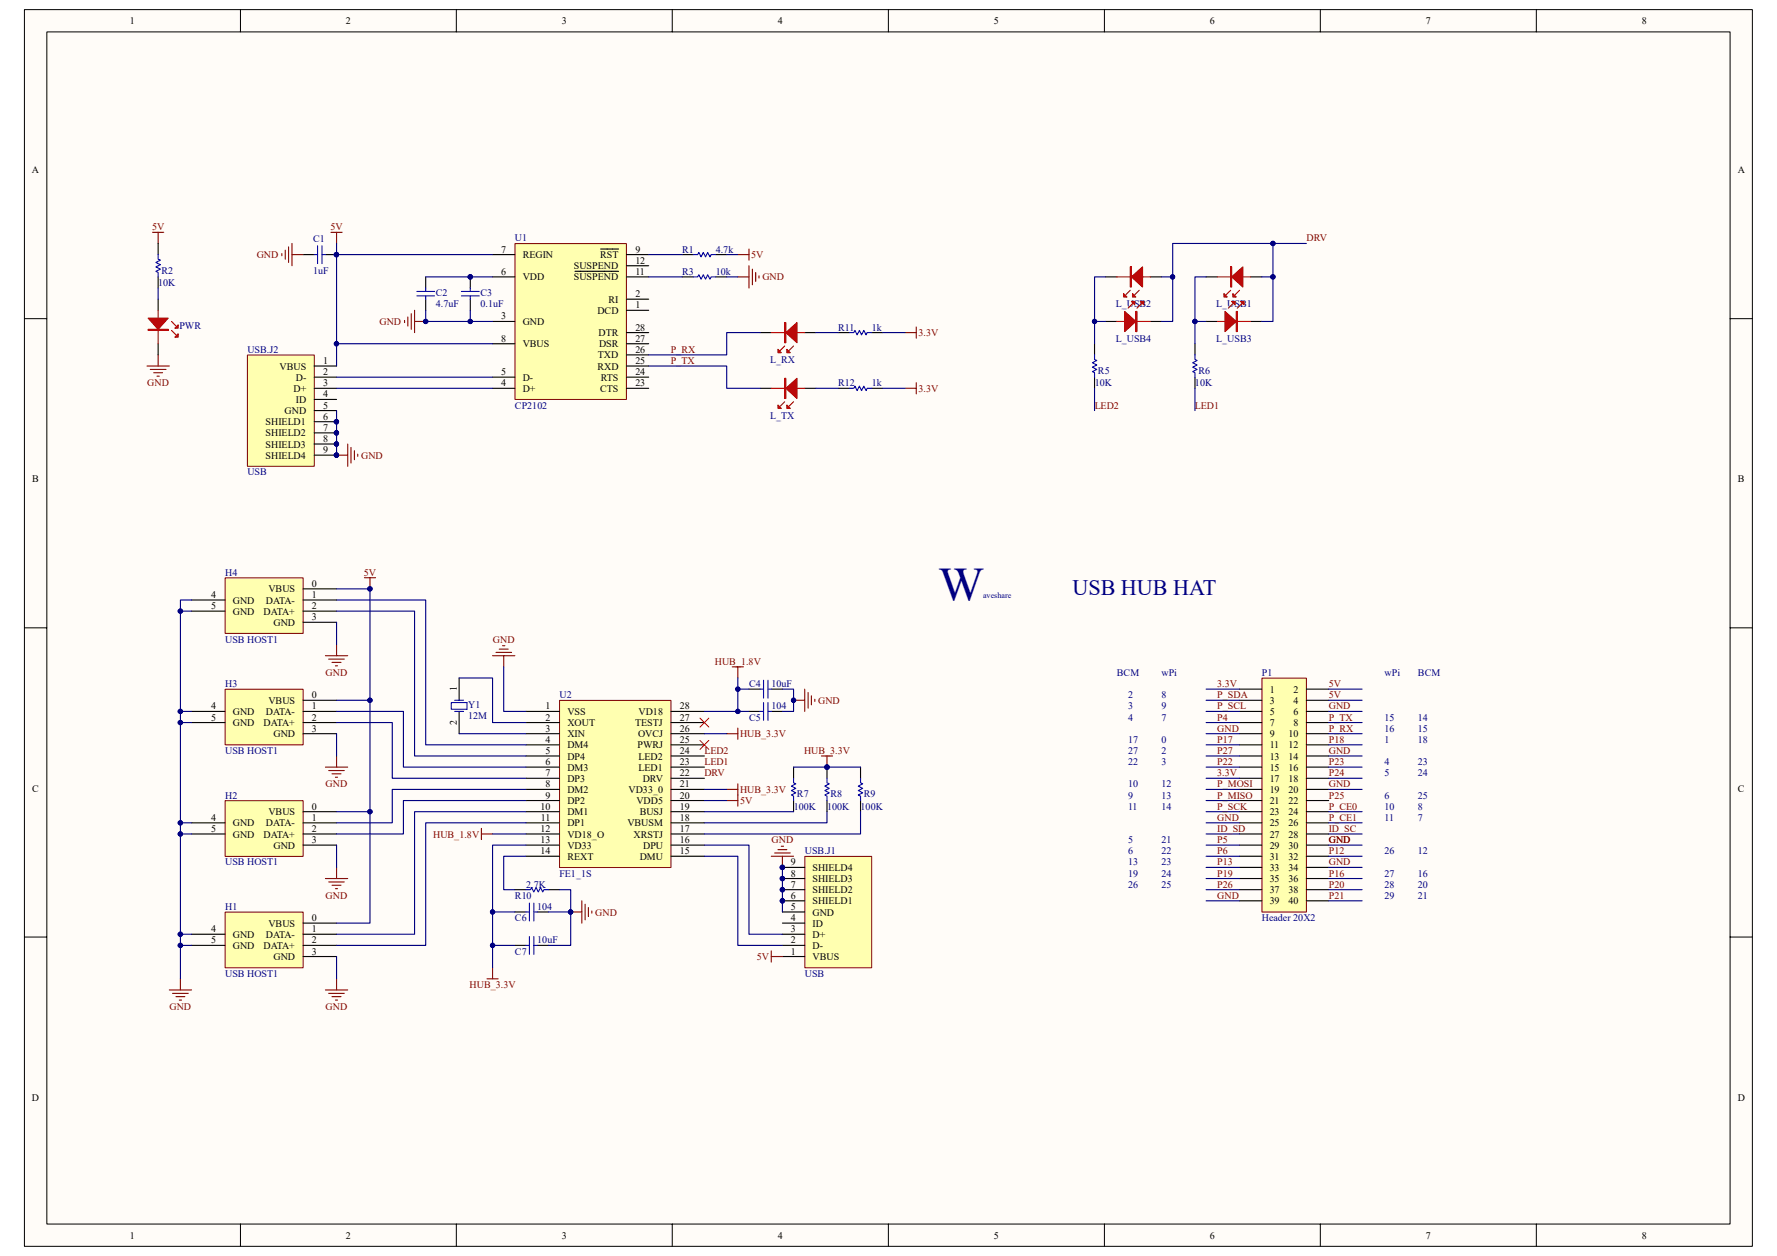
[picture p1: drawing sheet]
<svg xmlns="http://www.w3.org/2000/svg" width="297mm" height="210mm" viewBox="0 0 297 210" stroke-linecap="round" stroke-linejoin="round" font-family="sans-serif">
<path d="M4.1 1.6h288.8v206.8h-288.8z" fill="#fffcf8"/>
<path d="M4.1 1.6h288.8v206.8h-288.8z" fill="none" stroke="#000" stroke-width=".17"/>
<path d="M7.8 5.4h281.4v199.2h-281.4z" fill="#fffcf8"/>
<g fill="none" stroke="#000" stroke-width=".17">
<path d="M7.8 5.3h281.4v199.3h-281.4zM40.2 1.6v3.7M76.3 1.6v3.7M112.4 1.6v3.7M148.5 1.6v3.7M184.6 1.6v3.7M220.7 1.6v3.7M256.8 1.6v3.7M4.1 53.3h3.7M289.2 53.3h3.7M4.1 105h3.7M289.2 105h3.7"/>
<path d="M4.1 156.7h3.7M289.2 156.7h3.7M40.2 204.6v3.8M76.3 204.6v3.8M112.4 204.6v3.8M148.5 204.6v3.8M184.6 204.6v3.8M220.7 204.6v3.8M256.8 204.6v3.8"/>
</g>
<path d="M93.6 117.1h18.6v27.9h-18.6z" fill="#ffffb0"/>
<path d="M93.5 117.1h18.7v27.9h-18.7z" fill="none" stroke="#800000" stroke-width=".17"/>
<g fill="none" stroke="#000" stroke-width=".19">
<path d="M76.7 113.3v3.8M76.7 118.9v3.8M87.9 118.9h5.6M112.2 118.9h5.5M87.9 120.8h5.6M87.9 122.7h5.6M87.9 124.5h5.6M87.9 126.4h5.6M87.9 128.2h5.6M87.9 130.1h5.6M87.9 132h5.6M87.9 133.8h5.6"/>
<path d="M87.9 135.7h5.6M87.9 137.6h5.6M87.9 139.4h5.6M112.2 120.8h5.5M112.2 122.7h5.5M112.2 124.5h5.5M112.2 126.4h5.5M112.2 128.2h5.5M112.2 130.1h5.5M112.2 132h5.5M112.2 133.8h5.5M112.2 135.7h5.5"/>
<path d="M112.2 137.6h5.5M112.2 139.4h5.5M87.9 141.3h5.6M87.9 143.2h5.6M112.2 141.3h5.5M112.2 143.2h5.5"/>
</g>
<path d="M82.3 109.6h3.8M82.9 109.1h2.6M83.5 108.5h1.4M84 107.9h.4M84.2 109.6v1.9" fill="none" stroke="#800000" stroke-width=".19"/>
<path d="M76.7 113.3h5.6v7.5h5.6M84.2 111.5v7.4h3.7M76.7 122.7h11.2" fill="none" stroke="#000080" stroke-width=".19"/>
<path d="M75.4 117.5h2.7v1.1h-2.7zM76 118.9h1.5M76 117.1h1.5" fill="none" stroke="#00f" stroke-width=".19"/>
<path d="M37.7 96.6h13v9.3h-13z" fill="#ffffb0"/>
<path d="M37.6 96.6h13.1v9.3h-13.1z" fill="none" stroke="#800000" stroke-width=".17"/>
<path d="M50.7 98.4h5.6M32 100.3h5.6M32 102.2h5.6M50.7 100.3h5.6M50.7 102.2h5.6M50.7 104h5.6" fill="none" stroke="#000" stroke-width=".19"/>
<path d="M37.7 115.3h13v9.2h-13z" fill="#ffffb0"/>
<path d="M37.6 115.2h13.1v9.3h-13.1z" fill="none" stroke="#800000" stroke-width=".17"/>
<path d="M32 118.9h5.6M50.7 117.1h5.6M50.7 118.9h5.6M32 120.8h5.6M50.7 120.8h5.6M50.7 122.7h5.6" fill="none" stroke="#000" stroke-width=".19"/>
<path d="M37.7 133.9h13v9.3h-13z" fill="#ffffb0"/>
<path d="M37.6 133.9h13.1v9.3h-13.1z" fill="none" stroke="#800000" stroke-width=".17"/>
<path d="M32 137.6h5.6M32 139.4h5.6M50.7 135.7h5.6M50.7 137.6h5.6M50.7 139.4h5.6M50.7 141.3h5.6" fill="none" stroke="#000" stroke-width=".19"/>
<path d="M37.7 152.5h13v9.3h-13z" fill="#ffffb0"/>
<path d="M37.6 152.5h13.1v9.3h-13.1z" fill="none" stroke="#800000" stroke-width=".17"/>
<g fill="none" stroke="#000" stroke-width=".19">
<path d="M184.8 46.3h1.9M192.3 46.3h1.9M125.2 115.2h1.9M125.2 118.9h1.9M128.9 115.2h1.9M128.9 118.9h1.9M132.6 128.2v1.9M132.6 133.8v1.9M138.2 128.2v1.9M138.2 133.8v1.9M143.8 128.2v1.9M143.8 133.8v1.9"/>
<path d="M32 156.2h5.6M32 158.1h5.6M50.7 154.3h5.6M50.7 156.2h5.6M50.7 158.1h5.6M50.7 159.9h5.6M86.1 148.7h1.8M86.1 158.1h1.8M86.1 152.5h1.8M89.8 158.1h1.8M89.8 152.5h1.8M91.6 148.7h1.9"/>
</g>
<g fill="none" stroke="#800000" stroke-width=".19">
<path d="M60.9 96.6h1.9M61.8 96.6v1.8M54.4 109.6h3.7M54.9 110.2h2.6M55.5 110.7h1.5M56.1 111.3h.3M56.3 107.8v1.8M122.4 111.5h1.9M123.3 111.5v1.8M132.6 117.1h1.9M134.5 115.2v3.7M135.1 115.8v2.6"/>
<path d="M135.6 116.3v1.5M136.2 116.9v.4M54.4 128.2h3.7M54.9 128.8h2.6M55.5 129.4h1.5M56.1 129.9h.3M56.3 126.4v1.8M80.5 138.5v1.9M80.5 139.4h1.8M121.5 132h1.8M121.5 133.8h1.8M121.5 122.7h1.8"/>
<path d="M123.3 121.7v1.9M123.3 131v3.8M137.3 126.4h1.9M138.2 126.4v1.8M54.4 146.9h3.7M54.9 147.4h2.6M55.5 148h1.5M56.1 148.6h.3M56.3 145v1.9M95.4 152.5h1.9M97.3 150.6v3.7M97.8 151.2v2.6"/>
<path d="M98.4 151.7v1.5M98.9 152.3v.4M28.3 165.5h3.7M28.8 166.1h2.7M29.4 166.6h1.5M30 167.2h.3M30.2 163.6v1.9M54.4 165.5h3.7M54.9 166.1h2.6M55.5 166.6h1.5M56.1 167.2h.3M56.3 163.6v1.9"/>
<path d="M81.4 163.6h1.9M82.3 161.8v1.8"/>
</g>
<g fill="none" stroke="#000080" stroke-width=".19">
<path d="M56.3 98.4h5.5v18.7h-5.5M56.3 104v3.8M61.8 117.1v18.6h-5.5M123.3 113.3v1.9M125.2 115.2h-1.9v3.7M56.3 122.7v3.7M61.8 135.7v18.6h-5.5M82.3 139.4h5.6M117.7 132h3.8M117.7 122.7h3.8M117.7 135.7h14.9M117.7 133.8h3.8"/>
<path d="M132.6 128.2h11.2M138.2 135.7v1.9h-20.5M143.8 135.7v3.7h-26.1M56.3 141.3v3.7M56.3 159.9v3.7M82.3 152.5h3.8M82.3 158.1v3.7M87.9 143.2h-3.7v5.5h1.9M87.9 141.3h-5.6v16.8h3.8M93.5 148.7h1.9v3.8h-3.8M95.4 152.5v5.6h-3.8"/>
</g>
<g fill="#000080" stroke="#000080" stroke-width=".17">
<circle cx="61.8" cy="98.4" r=".37"/>
<circle cx="61.8" cy="117.1" r=".36"/>
<circle cx="61.8" cy="135.7" r=".36"/>
<circle cx="95.4" cy="152.5" r=".36"/>
<circle cx="82.3" cy="152.5" r=".36"/>
<circle cx="82.3" cy="158.1" r=".36"/>
<circle cx="138.2" cy="128.2" r=".36"/>
<circle cx="123.3" cy="118.9" r=".36"/>
<circle cx="123.3" cy="115.2" r=".36"/>
<circle cx="132.6" cy="117.1" r=".36"/>
</g>
<g fill="none" stroke="#00f" stroke-width=".19">
<path d="M127.1 115.2h.5M127.1 118.9h.5M127.6 113.7v3M127.6 117.5v2.9M128.4 115.2h.5M128.4 118.9h.5M128.4 113.7v3M128.4 117.5v2.9M132.6 130.1v.8l.4 .1-.7 .4 .7 .4-.7 .4 .7 .3-.7 .4 .3 .2v.7M138.2 130.1v.8l.4 .1-.7 .4 .7 .4-.7 .4 .7 .3-.7 .4 .3 .2v.7M143.8 130.1v.8l.4 .1-.7 .4 .7 .4-.7 .4 .7 .3-.7 .4 .3 .2v.7M87.9 148.7h.8l.2-.3 .3 .7 .4-.7 .4 .7 .4-.7 .3 .7 .2-.4h.7"/>
<path d="M87.9 152.5h.6M87.9 158.1h.6M88.5 151v3M88.5 156.6v3M89.2 152.5h.6M89.2 158.1h.6M89.2 151v3M89.2 156.6v3"/>
</g>
<path d="M186.7 46.3h5.6M188.9 48.5l-.7 .8M190.4 48.5l-.7 .8" fill="none" stroke="#bf0000" stroke-width=".19"/>
<path d="M189.1 46.3l1.9-1.7v3.4z" fill="#bf0000"/>
<path d="M188.9 44.6h.2v3.4h-.2zM189 44.6v3.4M189.1 46.3l1.9-1.7v3.4z" fill="none" stroke="#bf0000" stroke-width=".19"/>
<path d="M187.8 49.1l.6 .6h-.6z" fill="#bf0000"/>
<path d="M187.8 49.1l.6 .6h-.6z" fill="none" stroke="#bf0000" stroke-width=".19"/>
<path d="M189.3 49.1l.6 .6h-.6z" fill="#bf0000"/>
<path d="M186.7 53.7h5.6M189.3 49.1l.6 .6h-.6zM189.3 50.8l-.7 .7M190.8 50.8l-.7 .7" fill="none" stroke="#bf0000" stroke-width=".19"/>
<path d="M184.8 53.7h1.9M192.3 53.7h1.9" fill="none" stroke="#000" stroke-width=".19"/>
<path d="M188 52.1l1.9 1.6-1.9 1.7z" fill="#bf0000"/>
<path d="M188 52.1l1.9 1.6-1.9 1.7zM189.9 52.1h.2v3.3h-.2zM190 52.1v3.3" fill="none" stroke="#bf0000" stroke-width=".19"/>
<path d="M190.6 50.4h.6v.5z" fill="#bf0000"/>
<path d="M190.6 50.4h.6v.5z" fill="none" stroke="#bf0000" stroke-width=".19"/>
<path d="M189.1 50.4h.6v.5z" fill="#bf0000"/>
<path d="M189.1 50.4h.6v.5zM203.5 46.3h5.6M205.7 48.5l-.7 .8M207.2 48.5l-.7 .8" fill="none" stroke="#bf0000" stroke-width=".19"/>
<path d="M201.6 46.3h1.9M209.1 46.3h1.8" fill="none" stroke="#000" stroke-width=".19"/>
<path d="M205.9 46.3l1.8-1.7v3.4z" fill="#bf0000"/>
<path d="M205.7 44.6h.2v3.4h-.2zM205.9 46.3l1.8-1.7v3.4z" fill="none" stroke="#bf0000" stroke-width=".19"/>
<path d="M205.8 44.6v3.4" fill="none" stroke="#bf0000" stroke-width=".17"/>
<path d="M204.6 49.1l.5 .6h-.5z" fill="#bf0000"/>
<path d="M204.6 49.1l.5 .6h-.5z" fill="none" stroke="#bf0000" stroke-width=".19"/>
<path d="M206.1 49.1l.5 .6h-.5z" fill="#bf0000"/>
<path d="M203.5 53.7h5.6M206.1 49.1l.5 .6h-.5zM206.1 50.8l-.8 .7M207.6 50.8l-.8 .7" fill="none" stroke="#bf0000" stroke-width=".19"/>
<path d="M201.6 53.7h1.9M209.1 53.7h1.8" fill="none" stroke="#000" stroke-width=".19"/>
<path d="M204.8 52.1l1.8 1.6-1.8 1.7z" fill="#bf0000"/>
<path d="M204.8 52.1l1.8 1.6-1.8 1.7zM206.6 52.1h.2v3.3h-.2z" fill="none" stroke="#bf0000" stroke-width=".19"/>
<path d="M206.7 52.1v3.3" fill="none" stroke="#bf0000" stroke-width=".17"/>
<path d="M207.4 50.4h.5v.5z" fill="#bf0000"/>
<path d="M207.4 50.4h.5v.5z" fill="none" stroke="#bf0000" stroke-width=".19"/>
<path d="M205.9 50.4h.6v.5z" fill="#bf0000"/>
<path d="M205.9 50.4h.6v.5z" fill="none" stroke="#bf0000" stroke-width=".19"/>
<g fill="none" stroke="#000080" stroke-width=".19">
<path d="M183 53.7h1.8M196 46.3v7.4h-1.8M199.7 53.7h1.9M210.9 46.3h1.9M183 64.9v3.7M199.7 64.9v3.7M30.2 118.9h1.8M30.2 102.2h1.8M32 100.3h-1.8v63.3M56.3 102.2h13v24.2h18.6M56.3 100.3h14.9v24.2h16.7M56.3 118.9h11.1v9.3h20.5"/>
<path d="M117.7 118.9h7.5M130.8 115.2h1.8v3.7h-1.8M30.2 120.8h1.8M30.2 137.6h1.8M30.2 139.4h1.8M56.3 120.8h9.3v9.3h22.3M87.9 133.8h-20.5v5.6h-11.1M87.9 132h-22.3v5.6h-9.3M87.9 137.6h-16.7v20.5h-14.9M87.9 135.7h-18.6v20.5h-13M30.2 156.2h1.8M30.2 158.1h1.8"/>
</g>
<g fill="#000080" stroke="#000080" stroke-width=".17">
<circle cx="196" cy="46.3" r=".36"/>
<circle cx="183" cy="53.7" r=".36"/>
<circle cx="212.8" cy="46.3" r=".36"/>
<circle cx="199.7" cy="53.7" r=".37"/>
<circle cx="123.3" cy="118.9" r=".36"/>
<circle cx="132.6" cy="117.1" r=".36"/>
<circle cx="30.2" cy="102.2" r=".36"/>
<circle cx="30.2" cy="118.9" r=".36"/>
<circle cx="30.2" cy="120.8" r=".36"/>
<circle cx="30.2" cy="137.6" r=".36"/>
<circle cx="30.2" cy="139.4" r=".36"/>
<circle cx="30.2" cy="156.2" r=".36"/>
<circle cx="30.2" cy="158.1" r=".36"/>
</g>
<path d="M183 57.5v1.8M199.7 57.5v1.8M183 63.1v1.8M199.7 63.1v1.8" fill="none" stroke="#000" stroke-width=".19"/>
<path d="M183 59.3v.8l.3 .2-.7 .3 .7 .4-.7 .4 .7 .4-.7 .3 .4 .2v.8M199.7 59.3v.8l.4 .2-.7 .3 .7 .4-.7 .4 .7 .4-.7 .3 .3 .2v.8" fill="none" stroke="#00f" stroke-width=".19"/>
<path d="M86.1 40.7h18.6v26.1h-18.6z" fill="#ffffb0"/>
<path d="M86.1 40.7h18.6v26.1h-18.6z" fill="none" stroke="#800000" stroke-width=".17"/>
<g fill="none" stroke="#000" stroke-width=".19">
<path d="M82.3 57.5h3.8M82.3 46.3h3.8M82.3 42.6h3.8M82.3 53.7h3.8M96.1 45.4h7.3M100.4 41.6h3M104.7 59.3h3.7M104.7 57.5h3.7M104.7 55.6h3.7M104.7 51.9h3.7M104.7 50h3.7M104.7 46.3h3.7"/>
<path d="M104.7 44.4h3.7M104.7 42.6h3.7M82.3 64.9h3.8M82.3 63.1h3.8M104.7 64.9h3.7M104.7 63.1h3.7M104.7 61.2h3.7"/>
</g>
<path d="M41.4 59.4h11.1v18.6h-11.1z" fill="#ffffb0"/>
<path d="M41.4 59.4h11.1v18.6h-11.1z" fill="none" stroke="#800000" stroke-width=".17"/>
<g fill="none" stroke="#000" stroke-width=".19">
<path d="M50.7 42.6h1.8M54.4 42.6h1.9M71.2 46.3v1.9M71.2 50v1.9M78.6 46.3v1.9M78.6 50v1.9M114 42.6h1.9M114 46.3h1.9M119.6 42.6h1.9M119.6 46.3h1.9M52.5 61.2h3.8M52.5 63.1h3.8"/>
<path d="M52.5 64.9h3.8M52.5 66.8h3.8M52.5 68.6h3.8M52.5 70.5h3.8M52.5 72.4h3.8M52.5 74.2h3.8M52.5 76.1h3.8"/>
</g>
<g fill="#000080" stroke="#000080" stroke-width=".17">
<circle cx="56.2" cy="70.5" r=".36"/>
<circle cx="56.2" cy="72.4" r=".36"/>
<circle cx="56.2" cy="74.2" r=".36"/>
<circle cx="56.2" cy="76.1" r=".36"/>
<circle cx="56.2" cy="57.5" r=".36"/>
<circle cx="56.2" cy="42.6" r=".36"/>
<circle cx="78.6" cy="46.3" r=".36"/>
<circle cx="78.6" cy="53.7" r=".36"/>
<circle cx="71.2" cy="53.7" r=".36"/>
</g>
<g fill="none" stroke="#800000" stroke-width=".19">
<path d="M25.5 38.8h1.9M26.4 38.8v1.9M55.3 38.8h1.9M56.3 38.8v1.9M26.4 59.3v1.9M67.6 53.6v.3M68.2 53v1.5M68.7 52.5v2.6M69.3 53.7h1.9M69.3 51.9v3.7M123.3 42.6h1.9M123.3 46.3h1.9"/>
<path d="M125.2 41.6v1.9M125.2 44.4v3.8M125.8 45v2.6M126.3 45.6v1.5M126.9 46.1v.4M24.6 61.2h3.7M25.1 61.8h2.6M25.7 62.3h1.5M26.2 62.9h.4M56.3 76.1h1.8M58.1 74.2v3.8M58.7 74.8v2.6"/>
<path d="M59.2 75.4v1.5M59.8 75.9v.4"/>
</g>
<path d="M56.3 57.5h26M56.3 40.7v1.9M71.2 51.9v1.8h11.1M71.2 46.3h11.1M78.6 51.9v1.8M108.4 46.3h5.6M108.4 42.6h5.6M121.5 46.3h1.8M121.5 42.6h1.8M56.3 63.1h26M56.3 64.9h26M56.3 68.6v7.5" fill="none" stroke="#000080" stroke-width=".19"/>
<g fill="none" stroke="#00f" stroke-width=".19">
<path d="M52.5 42.6h.6M53.1 41.1v3M53.8 42.6h.6M53.8 41.1v3M69.7 49.5h2.9M69.7 48.7h2.9M71.2 48.2v.5M71.2 49.5v.5M77.1 48.7h3M77.1 49.5h3M78.6 48.2v.5M78.6 49.5v.5"/>
<path d="M115.9 42.6h.7l.2-.4 .4 .7 .4-.7 .3 .7 .4-.7 .4 .7 .2-.3h.7M115.9 46.3h.7l.2-.4 .4 .8 .4-.8 .3 .8 .4-.8 .4 .8 .2-.4h.7"/>
</g>
<path d="M134.6 143.2h11.1v18.6h-11.1z" fill="#ffffb0"/>
<path d="M134.5 143.2h11.2v18.6h-11.2z" fill="none" stroke="#800000" stroke-width=".17"/>
<g fill="none" stroke="#000" stroke-width=".19">
<path d="M26.4 40.7v1.9M26.4 46.3v1.9M26.4 50v1.9M26.4 57.5v1.8M130.8 159.9h3.7M130.8 158.1h3.7M130.8 156.2h3.7M130.8 154.3h3.7M130.8 152.5h3.7M130.8 150.6h3.7M130.8 148.7h3.7M130.8 146.9h3.7"/>
<path d="M130.8 145h3.7"/>
</g>
<g fill="#000080" stroke="#000080" stroke-width=".17">
<circle cx="130.8" cy="150.6" r=".36"/>
<circle cx="130.8" cy="148.7" r=".36"/>
<circle cx="130.8" cy="146.9" r=".36"/>
<circle cx="130.8" cy="145" r=".36"/>
</g>
<path d="M117.7 141.3h7.5v14.9h5.6M117.7 143.2h5.6v14.9h7.5M130.8 145v7.5" fill="none" stroke="#000080" stroke-width=".19"/>
<path d="M128.9 143.2h3.7M129.5 142.6h2.6M130 142h1.5M130.6 141.5h.4M130.8 143.2v1.8" fill="none" stroke="#800000" stroke-width=".19"/>
<path d="M26.4 42.6v.7l.4 .2-.7 .4 .7 .4-.7 .3 .7 .4-.7 .4 .3 .2v.7" fill="none" stroke="#00f" stroke-width=".19"/>
<path d="M26.4 51.9v5.6M28.7 55.2l.7 .8M28.7 53.7l.7 .8" fill="none" stroke="#bf0000" stroke-width=".19"/>
<path d="M24.8 53.2h3.3l-1.7 1.9z" fill="#bf0000"/>
<path d="M24.8 55.1h3.3v.1h-3.3zM24.8 53.2h3.3l-1.7 1.9zM24.8 55.1h3.3" fill="none" stroke="#bf0000" stroke-width=".19"/>
<path d="M29.8 55.8v.6h-.6z" fill="#bf0000"/>
<path d="M29.8 55.8v.6h-.6z" fill="none" stroke="#bf0000" stroke-width=".19"/>
<path d="M29.2 54.9l.6-.6v.6z" fill="#bf0000"/>
<path d="M29.8 54.3v.6h-.6zM128.9 55.6h5.6M131.2 57.8l-.8 .8M132.6 57.8l-.7 .8" fill="none" stroke="#bf0000" stroke-width=".19"/>
<path d="M26.4 48.2v1.8M82.3 42.6h-26v18.6M184.8 46.3h-1.8v11.2M201.6 46.3h-1.9v11.2M212.8 40.7h-16.8v5.6h-1.8" fill="none" stroke="#000080" stroke-width=".19"/>
<g fill="#000080" stroke="#000080" stroke-width=".17">
<circle cx="199.7" cy="53.7" r=".37"/>
<circle cx="183" cy="53.7" r=".36"/>
<circle cx="56.2" cy="42.6" r=".36"/>
<circle cx="56.2" cy="57.5" r=".36"/>
<circle cx="196" cy="46.3" r=".36"/>
<circle cx="212.8" cy="40.7" r=".36"/>
</g>
<path d="M47.1 42.4v.4M47.7 41.8v1.5M48.2 41.3v2.6M48.8 42.6h1.9M48.8 40.7v3.7" fill="none" stroke="#800000" stroke-width=".19"/>
<path d="M117 120.1l1.5 1.5M117 123.8l1.5 1.5M118.5 120.1l-1.5 1.5M118.5 123.8l-1.5 1.5" fill="none" stroke="#f00" stroke-width=".17"/>
<path d="M127.1 55.6h1.8M134.5 55.6h1.9" fill="none" stroke="#000" stroke-width=".19"/>
<path d="M131.4 55.6l1.8-1.7v3.4z" fill="#bf0000"/>
<path d="M131.2 53.9h.2v3.4h-.2zM131.3 53.9v3.4M131.4 55.6l1.8-1.7v3.4z" fill="none" stroke="#bf0000" stroke-width=".19"/>
<path d="M130 58.4l.6 .6h-.6z" fill="#bf0000"/>
<path d="M130 58.4l.6 .6h-.6z" fill="none" stroke="#bf0000" stroke-width=".19"/>
<path d="M131.5 58.4l.6 .6h-.6z" fill="#bf0000"/>
<path d="M131.5 58.4l.6 .6h-.6zM128.9 64.9h5.6M131.2 67.2l-.8 .7M132.6 67.2l-.7 .7" fill="none" stroke="#bf0000" stroke-width=".19"/>
<path d="M127.1 64.9h1.8M134.5 64.9h1.9" fill="none" stroke="#000" stroke-width=".19"/>
<path d="M131.4 64.9l1.8-1.7v3.4z" fill="#bf0000"/>
<path d="M131.2 63.2h.2v3.4h-.2zM131.3 63.2v3.4M131.4 64.9l1.8-1.7v3.4z" fill="none" stroke="#bf0000" stroke-width=".19"/>
<path d="M130 67.7l.6 .6h-.6z" fill="#bf0000"/>
<path d="M130 67.7l.6 .6h-.6z" fill="none" stroke="#bf0000" stroke-width=".19"/>
<path d="M131.5 67.7l.6 .6h-.6z" fill="#bf0000"/>
<path d="M131.5 67.7l.6 .6h-.6z" fill="none" stroke="#bf0000" stroke-width=".19"/>
<path d="M140.1 55.6h1.9M145.7 55.6h1.9M140.1 64.9h1.9M145.7 64.9h1.9" fill="none" stroke="#000" stroke-width=".19"/>
<path d="M142 55.6h.7l.2-.4 .4 .8 .4-.8 .3 .8 .4-.8 .4 .8 .1-.4h.8M142 64.9h.7l.2-.3 .4 .7 .4-.7 .3 .7 .4-.7 .4 .7 .1-.4h.8" fill="none" stroke="#00f" stroke-width=".19"/>
<path d="M211 113.4h7.4v39.1h-7.4z" fill="#ffffb0"/>
<path d="M210.9 113.4h7.5v39.1h-7.5z" fill="none" stroke="#800000" stroke-width=".17"/>
<g fill="none" stroke="#000" stroke-width=".19">
<path d="M207.2 115.2h3.7M207.2 117.1h3.7M207.2 118.9h3.7M218.4 115.2h3.7M218.4 117.1h3.7M218.4 118.9h3.7M207.2 120.8h3.7M207.2 122.7h3.7M207.2 124.5h3.7M207.2 126.4h3.7M207.2 128.2h3.7M207.2 130.1h3.7"/>
<path d="M207.2 132h3.7M207.2 133.8h3.7M207.2 135.7h3.7M207.2 137.6h3.7M207.2 139.4h3.7M218.4 120.8h3.7M218.4 122.7h3.7M218.4 124.5h3.7M218.4 126.4h3.7M218.4 128.2h3.7M218.4 130.1h3.7M218.4 132h3.7"/>
<path d="M218.4 133.8h3.7M218.4 135.7h3.7M218.4 137.6h3.7M218.4 139.4h3.7M207.2 141.3h3.7M207.2 143.2h3.7M207.2 145h3.7M207.2 146.9h3.7M207.2 148.7h3.7M207.2 150.6h3.7M218.4 141.3h3.7M218.4 143.2h3.7"/>
<path d="M218.4 145h3.7M218.4 146.9h3.7M218.4 148.7h3.7M218.4 150.6h3.7"/>
</g>
<g fill="none" stroke="#000080" stroke-width=".19">
<path d="M127.1 55.6h-5.6v3.7h-13.1M136.4 55.6h3.7M147.6 55.6h3.7M218.4 40.7h-5.6v13h-1.9M108.4 61.2h13.1v3.7h5.6M136.4 64.9h3.7M147.6 64.9h3.7M201.6 117.1h5.6M201.6 115.2h5.6M201.6 118.9h5.6M222.1 117.1h5.6M222.1 115.2h5.6"/>
<path d="M222.1 118.9h5.6M201.6 120.8h5.6M201.6 124.5h5.6M201.6 132h5.6M201.6 128.2h5.6M201.6 135.7h5.6M201.6 139.4h5.6M201.6 122.7h5.6M201.6 126.4h5.6M201.6 130.1h5.6M201.6 137.6h5.6M201.6 133.8h5.6"/>
<path d="M222.1 120.8h5.6M222.1 122.7h5.6M222.1 124.5h5.6M222.1 126.4h5.6M222.1 130.1h5.6M222.1 132h5.6M222.1 128.2h5.6M222.1 135.7h5.6M222.1 137.6h5.6M222.1 139.4h5.6M201.6 143.2h5.6M201.6 146.9h5.6"/>
<path d="M201.6 150.6h5.6M201.6 141.3h5.6M201.6 145h5.6M201.6 148.7h5.6M222.1 141.3h5.6M222.1 143.2h5.6M222.1 145h5.6M222.1 146.9h5.6M222.1 148.7h5.6M222.1 150.6h5.6"/>
</g>
<path d="M151.3 55.6h1.9M153.2 54.7v1.8M151.3 64.9h1.9M153.2 64v1.8M128.9 159.9h1.9M128.9 159v1.8" fill="none" stroke="#800000" stroke-width=".19"/>
<g fill="#000080" stroke="#000080" stroke-width=".17">
<circle cx="212.8" cy="40.7" r=".36"/>
<circle cx="212.8" cy="46.3" r=".36"/>
</g>
<text font-size="8.1" fill="#000080" x="156.9" y="100.4">W</text>
<text font-size="3.7" fill="#000080" x="179.3" y="99.5">USB HUB HAT</text>
<g font-size="1.7">
<text x="21.7" y="4">1</text>
<text x="57.8" y="4">2</text>
<text x="93.9" y="4">3</text>
<text x="130" y="4">4</text>
<text x="166.1" y="4">5</text>
<text x="202.2" y="4">6</text>
<text x="238.4" y="4">7</text>
<text x="274.4" y="4">8</text>
<text x="5.3" y="29">A</text>
<text x="290.5" y="29">A</text>
<text x="83.8" y="46">6</text>
<text x="83.8" y="42.2">7</text>
<text x="87.4" y="46.9">VDD</text>
<text x="87.4" y="43.2">REGIN</text>
<text x="95.9" y="46.9">SUSPEND</text>
<text x="95.9" y="45">SUSPEND</text>
<text x="100.3" y="43.2">RST</text>
<text x="106.2" y="46">11</text>
<text x="106.2" y="44.1">12</text>
<text x="106.2" y="42.2">9</text>
<text x="83.8" y="53.4">3</text>
<text x="99.9" y="52.5">DCD</text>
<text x="101.7" y="50.6">RI</text>
<text x="106.2" y="49.7">2</text>
<text x="106.2" y="51.5">1</text>
<text x="83.8" y="57.1">8</text>
<text x="87.4" y="58.1">VBUS</text>
<text x="87.4" y="54.3">GND</text>
<text x="99.9" y="59.9">TXD</text>
<text x="100.1" y="56.2">DTR</text>
<text x="100.1" y="58.1">DSR</text>
<text x="106.2" y="55.3">28</text>
<text x="106.2" y="57.1">27</text>
<text x="106.2" y="59">26</text>
<text x="46.7" y="61.8">VBUS</text>
<text x="49.1" y="65.5">D+</text>
<text x="49.5" y="63.6">D-</text>
<text x="54" y="60.9">1</text>
<text x="54" y="64.6">3</text>
<text x="54" y="62.7">2</text>
<text x="83.8" y="64.6">4</text>
<text x="83.8" y="62.7">5</text>
<text x="87.4" y="65.5">D+</text>
<text x="87.4" y="63.6">D-</text>
<text x="99.9" y="61.8">RXD</text>
<text x="100.3" y="65.5">CTS</text>
<text x="100.4" y="63.6">RTS</text>
<text x="106.2" y="62.7">24</text>
<text x="106.2" y="64.6">23</text>
<text x="106.2" y="60.9">25</text>
<text x="44.4" y="71.1">SHIELD1</text>
<text x="47.6" y="69.2">GND</text>
<text x="49.5" y="67.4">ID</text>
<text x="54" y="66.4">4</text>
<text x="54" y="68.3">5</text>
<text x="54" y="70.2">6</text>
<text x="44.4" y="73">SHIELD2</text>
<text x="44.4" y="74.8">SHIELD3</text>
<text x="44.4" y="76.7">SHIELD4</text>
<text x="54" y="72">7</text>
<text x="54" y="73.9">8</text>
<text x="54" y="75.8">9</text>
<text x="5.4" y="80.6">B</text>
<text x="290.5" y="80.6">B</text>
<text x="35.3" y="100">4</text>
<text x="35.3" y="101.8">5</text>
<text x="38.9" y="100.9">GND</text>
<text x="44.4" y="100.9">DATA-</text>
<text x="44.9" y="99">VBUS</text>
<text x="52.2" y="98.1">0</text>
<text x="52.2" y="100">1</text>
<text x="52.2" y="101.8">2</text>
<text x="38.9" y="102.8">GND</text>
<text x="44.1" y="102.8">DATA+</text>
<text x="45.7" y="104.6">GND</text>
<text x="52.2" y="103.7">3</text>
<text x="35.3" y="118.6">4</text>
<text x="38.9" y="119.5">GND</text>
<text x="44.4" y="119.5">DATA-</text>
<text x="44.9" y="117.7">VBUS</text>
<text x="52.2" y="116.7">0</text>
<text x="52.2" y="118.6">1</text>
<text x="76.4" y="115.6" transform="rotate(-90 76.4 115.6)">1</text>
<text x="91.2" y="118.6">1</text>
<text x="94.8" y="119.5">VSS</text>
<text x="106.7" y="119.5">VD18</text>
<text x="113.7" y="118.6">28</text>
<text x="212.2" y="115.8">1</text>
<text x="212.2" y="117.7">3</text>
<text x="212.2" y="119.5">5</text>
<text x="216.2" y="115.8">2</text>
<text x="216.2" y="117.7">4</text>
<text x="216.2" y="119.5">6</text>
<text x="35.3" y="120.5">5</text>
<text x="38.9" y="121.4">GND</text>
<text x="44.1" y="121.4">DATA+</text>
<text x="45.7" y="123.3">GND</text>
<text x="52.2" y="120.5">2</text>
<text x="52.2" y="122.3">3</text>
<text x="76.4" y="121.3" transform="rotate(-90 76.4 121.3)">2</text>
<text x="91.2" y="120.5">2</text>
<text x="91.2" y="122.3">3</text>
<text x="91.2" y="124.2">4</text>
<text x="94.8" y="121.4">XOUT</text>
<text x="94.8" y="123.3">XIN</text>
<text x="94.8" y="125.1">DM4</text>
<text x="106.2" y="121.4">TESTJ</text>
<text x="106.6" y="125.1">PWRJ</text>
<text x="106.7" y="123.3">OVCJ</text>
<text x="113.7" y="122.3">26</text>
<text x="113.7" y="120.5">27</text>
<text x="113.7" y="124.2">25</text>
<text x="212.2" y="121.4">7</text>
<text x="212.2" y="123.3">9</text>
<text x="212.2" y="125.1">11</text>
<text x="215.4" y="123.3">10</text>
<text x="215.4" y="125.1">12</text>
<text x="216.2" y="121.4">8</text>
<text x="91.2" y="126">5</text>
<text x="91.2" y="127.9">6</text>
<text x="91.2" y="129.8">7</text>
<text x="91.2" y="131.6">8</text>
<text x="94.8" y="127">DP4</text>
<text x="94.8" y="128.8">DM3</text>
<text x="94.8" y="130.7">DP3</text>
<text x="106.7" y="128.8">LED1</text>
<text x="106.7" y="127">LED2</text>
<text x="107.4" y="130.7">DRV</text>
<text x="113.7" y="129.8">22</text>
<text x="113.7" y="127.9">23</text>
<text x="113.7" y="126">24</text>
<text x="113.7" y="131.6">21</text>
<text x="212.2" y="127">13</text>
<text x="212.2" y="128.8">15</text>
<text x="212.2" y="130.7">17</text>
<text x="215.4" y="127">14</text>
<text x="215.4" y="128.8">16</text>
<text x="215.4" y="130.7">18</text>
<text x="5.4" y="132.3">C</text>
<text x="35.3" y="137.2">4</text>
<text x="44.9" y="136.3">VBUS</text>
<text x="52.2" y="135.4">0</text>
<text x="52.2" y="137.2">1</text>
<text x="90.4" y="135.4">10</text>
<text x="90.4" y="137.2">11</text>
<text x="91.2" y="133.5">9</text>
<text x="94.8" y="132.6">DM2</text>
<text x="94.8" y="134.4">DP2</text>
<text x="94.8" y="136.3">DM1</text>
<text x="105.1" y="132.6">VD33_0</text>
<text x="106.4" y="134.4">VDD5</text>
<text x="106.9" y="136.3">BUSJ</text>
<text x="113.7" y="135.4">19</text>
<text x="113.7" y="133.5">20</text>
<text x="113.7" y="137.2">18</text>
<text x="212.2" y="132.6">19</text>
<text x="212.2" y="134.4">21</text>
<text x="212.2" y="136.3">23</text>
<text x="215.4" y="132.6">20</text>
<text x="215.4" y="134.4">22</text>
<text x="215.4" y="136.3">24</text>
<text x="290.5" y="132.3">C</text>
<text x="35.3" y="139.1">5</text>
<text x="38.9" y="138.2">GND</text>
<text x="38.9" y="140">GND</text>
<text x="44.1" y="140">DATA+</text>
<text x="44.4" y="138.2">DATA-</text>
<text x="45.7" y="141.9">GND</text>
<text x="52.2" y="139.1">2</text>
<text x="52.2" y="140.9">3</text>
<text x="90.4" y="139.1">12</text>
<text x="90.4" y="140.9">13</text>
<text x="90.4" y="142.8">14</text>
<text x="94.8" y="138.2">DP1</text>
<text x="94.8" y="140">VD18_O</text>
<text x="94.8" y="141.9">VD33</text>
<text x="94.8" y="143.7">REXT</text>
<text x="104.9" y="138.2">VBUSM</text>
<text x="105.9" y="140">XRSTJ</text>
<text x="106.9" y="143.7">DMU</text>
<text x="107.5" y="141.9">DPU</text>
<text x="113.7" y="142.8">15</text>
<text x="113.7" y="139.1">17</text>
<text x="113.7" y="140.9">16</text>
<text x="212.2" y="138.2">25</text>
<text x="212.2" y="140">27</text>
<text x="212.2" y="141.9">29</text>
<text x="212.2" y="143.7">31</text>
<text x="215.4" y="138.2">26</text>
<text x="215.4" y="140">28</text>
<text x="215.4" y="141.9">30</text>
<text x="215.4" y="143.7">32</text>
<text x="132.2" y="148.4">7</text>
<text x="132.2" y="146.5">8</text>
<text x="132.2" y="144.7">9</text>
<text x="135.8" y="149.3">SHIELD2</text>
<text x="135.8" y="147.5">SHIELD3</text>
<text x="135.8" y="145.6">SHIELD4</text>
<text x="212.2" y="145.6">33</text>
<text x="212.2" y="147.5">35</text>
<text x="212.2" y="149.3">37</text>
<text x="215.4" y="145.6">34</text>
<text x="215.4" y="147.5">36</text>
<text x="215.4" y="149.3">38</text>
<text x="35.3" y="155.9">4</text>
<text x="44.9" y="154.9">VBUS</text>
<text x="52.2" y="154">0</text>
<text x="52.2" y="155.9">1</text>
<text x="132.2" y="155.9">3</text>
<text x="132.2" y="154">4</text>
<text x="132.2" y="152.1">5</text>
<text x="132.2" y="150.3">6</text>
<text x="135.8" y="154.9">ID</text>
<text x="135.8" y="153.1">GND</text>
<text x="135.8" y="151.2">SHIELD1</text>
<text x="212.2" y="151.2">39</text>
<text x="215.4" y="151.2">40</text>
<text x="35.3" y="157.7">5</text>
<text x="38.9" y="156.8">GND</text>
<text x="38.9" y="158.6">GND</text>
<text x="44.1" y="158.6">DATA+</text>
<text x="44.4" y="156.8">DATA-</text>
<text x="45.7" y="160.5">GND</text>
<text x="52.2" y="157.7">2</text>
<text x="52.2" y="159.6">3</text>
<text x="132.2" y="159.6">1</text>
<text x="132.2" y="157.7">2</text>
<text x="135.8" y="160.5">VBUS</text>
<text x="135.8" y="158.6">D-</text>
<text x="135.8" y="156.8">D+</text>
<text x="5.3" y="184">D</text>
<text x="290.5" y="184">D</text>
<text x="21.7" y="207.1">1</text>
<text x="57.8" y="207.1">2</text>
<text x="93.9" y="207.1">3</text>
<text x="130" y="207.1">4</text>
<text x="166.1" y="207.1">5</text>
<text x="202.2" y="207.1">6</text>
<text x="238.4" y="207.1">7</text>
<text x="274.4" y="207.1">8</text>
</g>
<g font-size="1.7" fill="#800000">
<text x="25.4" y="38.5">5V</text>
<text x="55.2" y="38.5">5V</text>
<text x="218.4" y="40.4">DRV</text>
<text x="42.9" y="43.2">GND</text>
<text x="125.6" y="43.2">5V</text>
<text x="127.4" y="46.9">GND</text>
<text x="63.4" y="54.3">GND</text>
<text x="112.2" y="59">P_RX</text>
<text x="153.5" y="56.2">3.3V</text>
<text x="24.6" y="64.6">GND</text>
<text x="112.2" y="60.9">P_TX</text>
<text x="153.5" y="65.5">3.3V</text>
<text x="183" y="68.3">LED2</text>
<text x="199.7" y="68.3">LED1</text>
<text x="60.4" y="76.7">GND</text>
<text x="60.8" y="96.2">5V</text>
<text x="82.4" y="107.4">GND</text>
<text x="54.4" y="113">GND</text>
<text x="119.5" y="111.1">HUB_1.8V</text>
<text x="136.8" y="117.7">GND</text>
<text x="203.5" y="118.6">P_SCL</text>
<text x="203.5" y="116.7">P_SDA</text>
<text x="203.5" y="114.9">3.3V</text>
<text x="222.1" y="118.6">GND</text>
<text x="222.1" y="114.9">5V</text>
<text x="222.1" y="116.7">5V</text>
<text x="123.7" y="123.3">HUB_3.3V</text>
<text x="203.5" y="124.2">P17</text>
<text x="203.5" y="120.5">P4</text>
<text x="203.5" y="122.3">GND</text>
<text x="222.1" y="122.3">P_RX</text>
<text x="222.1" y="120.5">P_TX</text>
<text x="222.1" y="124.2">P18</text>
<text x="54.4" y="131.6">GND</text>
<text x="117.7" y="127.9">LED1</text>
<text x="117.7" y="126">LED2</text>
<text x="117.7" y="129.8">DRV</text>
<text x="134.4" y="126">HUB_3.3V</text>
<text x="203.5" y="131.6">P_MOSI</text>
<text x="203.5" y="129.8">3.3V</text>
<text x="203.5" y="127.9">P22</text>
<text x="203.5" y="126">P27</text>
<text x="222.1" y="127.9">P23</text>
<text x="222.1" y="129.8">P24</text>
<text x="222.1" y="126">GND</text>
<text x="222.1" y="131.6">GND</text>
<text x="123.7" y="132.6">HUB_3.3V</text>
<text x="123.7" y="134.4">5V</text>
<text x="203.5" y="135.4">P_SCK</text>
<text x="203.5" y="133.5">P_MISO</text>
<text x="203.5" y="137.2">GND</text>
<text x="222.1" y="133.5">P25</text>
<text x="222.1" y="135.4">P_CE0</text>
<text x="222.1" y="137.2">P_CE1</text>
<text x="72.4" y="140">HUB_1.8V</text>
<text x="129" y="140.9">GND</text>
<text x="203.5" y="142.8">P6</text>
<text x="203.5" y="140.9">P5</text>
<text x="203.5" y="139.1">ID_SD</text>
<text x="222.1" y="139.1">ID_SC</text>
<text x="222.1" y="140.9">GND</text>
<text x="222.1" y="142.8">P12</text>
<text x="203.5" y="148.4">P26</text>
<text x="203.5" y="146.5">P19</text>
<text x="203.5" y="144.7">P13</text>
<text x="222.1" y="146.5">P16</text>
<text x="222.1" y="148.4">P20</text>
<text x="222.1" y="144.7">GND</text>
<text x="54.4" y="150.3">GND</text>
<text x="99.5" y="153.1">GND</text>
<text x="203.5" y="150.3">GND</text>
<text x="222.1" y="150.3">P21</text>
<text x="126.5" y="160.5">5V</text>
<text x="78.5" y="165.2">HUB_3.3V</text>
<text x="28.3" y="168.9">GND</text>
<text x="54.4" y="168.9">GND</text>
</g>
<g font-size="1.7" fill="#000080">
<text x="52.3" y="40.5">C1</text>
<text x="86.1" y="40.4">U1</text>
<text x="26.4" y="47.8">10K</text>
<text x="27" y="45.8">R2</text>
<text x="52.3" y="45.8">1uF</text>
<text x="114" y="42.2">R1</text>
<text x="114" y="46">R3</text>
<text x="119.6" y="42.2">4.7k</text>
<text x="119.6" y="46">10k</text>
<text x="72.9" y="49.5">C2</text>
<text x="72.9" y="51.4">4.7uF</text>
<text x="80.3" y="49.5">C3</text>
<text x="80.3" y="51.4">0.1uF</text>
<text x="186.5" y="51.4">L_USB2</text>
<text x="203.3" y="51.4">L_USB1</text>
<text x="30" y="55.1">PWR</text>
<text x="41.4" y="59">USB.J2</text>
<text x="140.1" y="55.3">R11</text>
<text x="145.7" y="55.3">1k</text>
<text x="186.5" y="57.1">L_USB4</text>
<text x="203.3" y="57.1">L_USB3</text>
<text x="128.8" y="60.7">L_RX</text>
<text x="140.1" y="64.6">R12</text>
<text x="145.7" y="64.6">1k</text>
<text x="183" y="64.6">10K</text>
<text x="183.5" y="62.5">R5</text>
<text x="199.7" y="64.6">10K</text>
<text x="200.3" y="62.5">R6</text>
<text x="86.1" y="68.3">CP2102</text>
<text x="128.8" y="70">L_TX</text>
<text x="41.4" y="79.5">USB</text>
<text x="37.6" y="96.2">H4</text>
<text x="37.6" y="107.4">USB HOST1</text>
<text x="186.7" y="113">BCM</text>
<text x="194.2" y="113">wPi</text>
<text x="210.9" y="113">P1</text>
<text x="231.4" y="113">wPi</text>
<text x="237" y="113">BCM</text>
<text x="37.6" y="114.9">H3</text>
<text x="78.2" y="118.4">Y1</text>
<text x="93.5" y="116.7">U2</text>
<text x="125.2" y="114.9">C4</text>
<text x="128.9" y="114.9">10uF</text>
<text x="128.9" y="118.6">104</text>
<text x="188.6" y="116.7">2</text>
<text x="188.6" y="118.6">3</text>
<text x="194.2" y="116.7">8</text>
<text x="194.2" y="118.6">9</text>
<text x="78.2" y="120.3">12M</text>
<text x="125.2" y="120.5">C5</text>
<text x="188.6" y="120.5">4</text>
<text x="188.6" y="124.2">17</text>
<text x="194.2" y="120.5">7</text>
<text x="194.2" y="124.2">0</text>
<text x="231.4" y="120.5">15</text>
<text x="231.4" y="122.3">16</text>
<text x="231.4" y="124.2">1</text>
<text x="237" y="120.5">14</text>
<text x="237" y="122.3">15</text>
<text x="237" y="124.2">18</text>
<text x="37.6" y="126">USB HOST1</text>
<text x="188.6" y="126">27</text>
<text x="188.6" y="127.9">22</text>
<text x="188.6" y="131.6">10</text>
<text x="194.2" y="126">2</text>
<text x="194.2" y="127.9">3</text>
<text x="194.2" y="131.6">12</text>
<text x="231.4" y="127.9">4</text>
<text x="231.4" y="129.8">5</text>
<text x="237" y="127.9">23</text>
<text x="237" y="129.8">24</text>
<text x="37.6" y="133.5">H2</text>
<text x="132.7" y="135.4">100K</text>
<text x="133.2" y="133.3">R7</text>
<text x="138.3" y="135.4">100K</text>
<text x="138.8" y="133.3">R8</text>
<text x="143.8" y="135.4">100K</text>
<text x="144.4" y="133.3">R9</text>
<text x="188.6" y="133.5">9</text>
<text x="188.6" y="135.4">11</text>
<text x="194.2" y="133.5">13</text>
<text x="194.2" y="135.4">14</text>
<text x="231.4" y="133.5">6</text>
<text x="231.4" y="135.4">10</text>
<text x="231.4" y="137.2">11</text>
<text x="237" y="137.2">7</text>
<text x="237" y="135.4">8</text>
<text x="237" y="133.5">25</text>
<text x="134.5" y="142.8">USB.J1</text>
<text x="188.6" y="140.9">5</text>
<text x="188.6" y="142.8">6</text>
<text x="194.2" y="140.9">21</text>
<text x="194.2" y="142.8">22</text>
<text x="231.4" y="142.8">26</text>
<text x="237" y="142.8">12</text>
<text x="37.6" y="144.7">USB HOST1</text>
<text x="87.9" y="148.4">2.7K</text>
<text x="93.5" y="146.5">FE1_1S</text>
<text x="188.6" y="144.7">13</text>
<text x="188.6" y="146.5">19</text>
<text x="188.6" y="148.4">26</text>
<text x="194.2" y="144.7">23</text>
<text x="194.2" y="146.5">24</text>
<text x="194.2" y="148.4">25</text>
<text x="231.4" y="146.5">27</text>
<text x="231.4" y="148.4">28</text>
<text x="237" y="148.4">20</text>
<text x="237" y="146.5">16</text>
<text x="37.6" y="152.1">H1</text>
<text x="86.1" y="150.3">R10</text>
<text x="86.1" y="154">C6</text>
<text x="89.8" y="152.1">104</text>
<text x="210.9" y="154">Header 20X2</text>
<text x="231.4" y="150.3">29</text>
<text x="237" y="150.3">21</text>
<text x="86.1" y="159.6">C7</text>
<text x="89.8" y="157.7">10uF</text>
<text x="37.6" y="163.3">USB HOST1</text>
<text x="134.5" y="163.3">USB</text>
</g>
<text font-size="1.4" fill="#000080" x="164.3" y="100">aveshare</text>
</svg>
